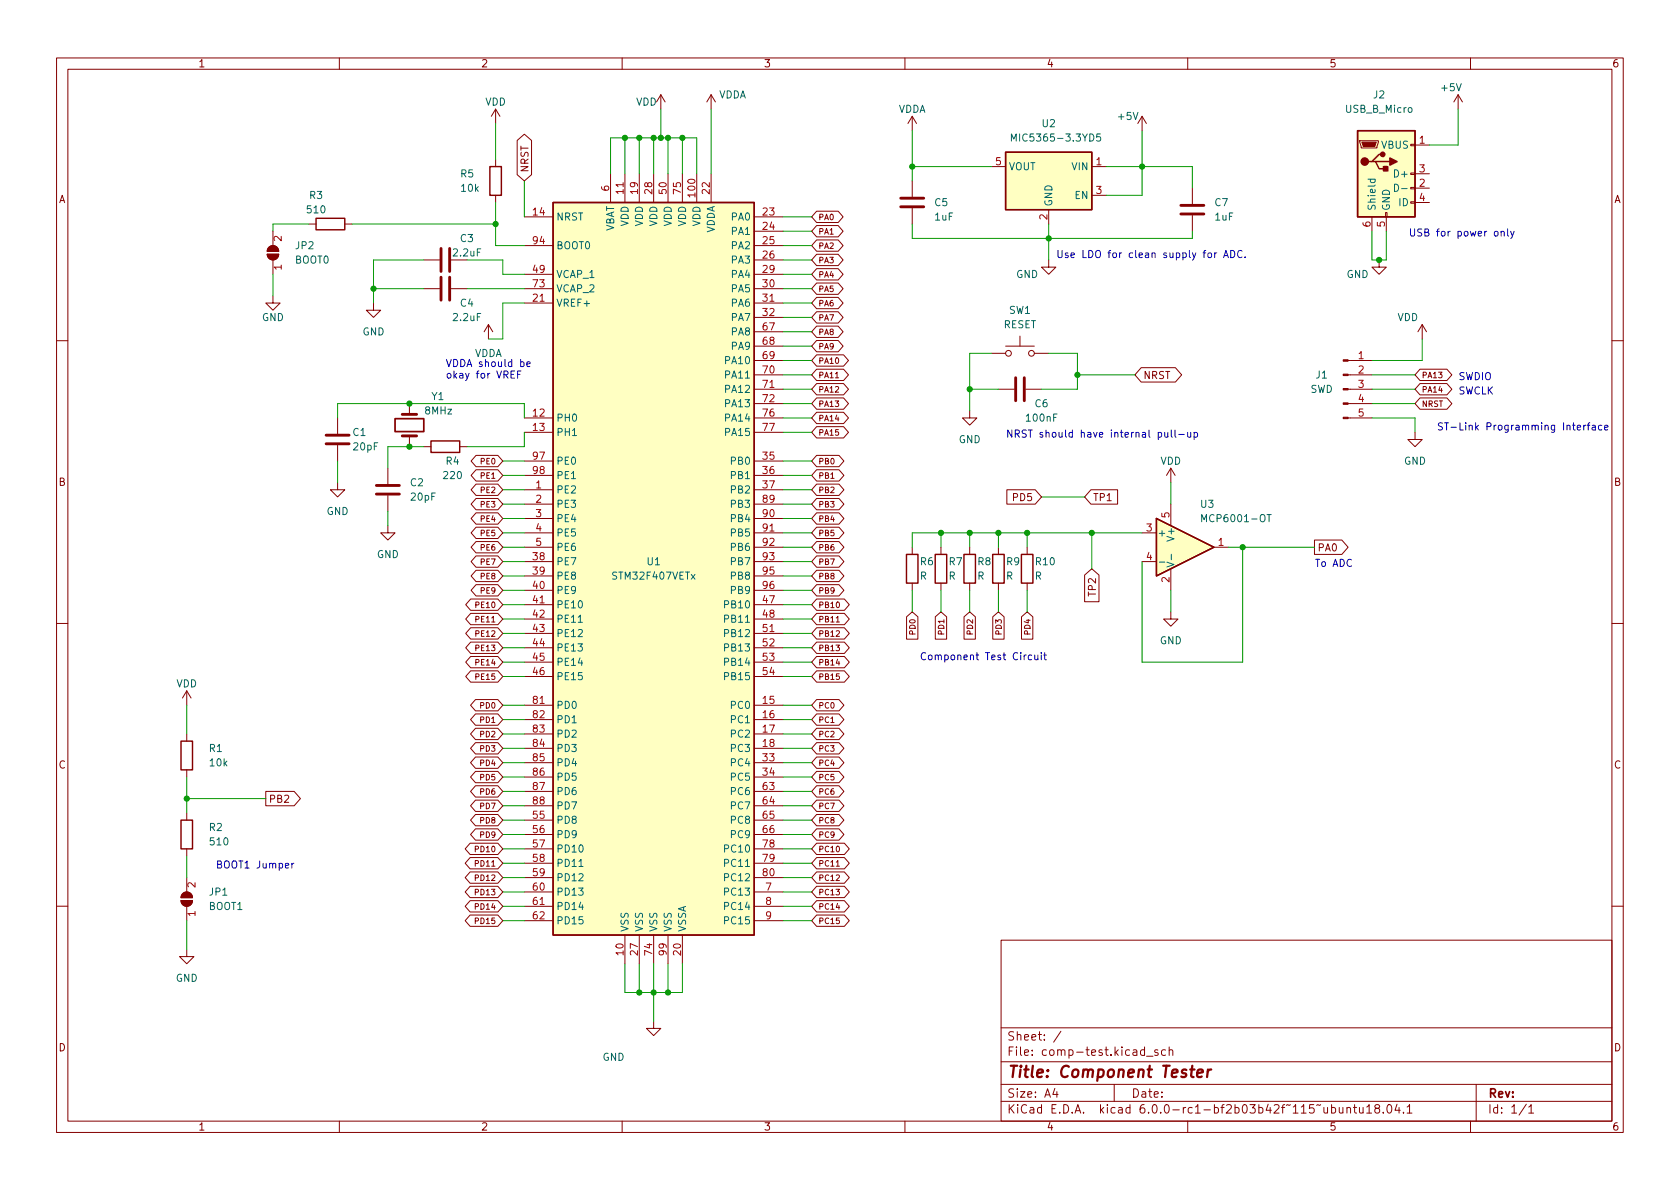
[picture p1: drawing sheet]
<svg xmlns="http://www.w3.org/2000/svg" width="297mm" height="210mm" viewBox="0 0 297 210" stroke-linecap="round" stroke-linejoin="round" font-family="sans-serif">
<g fill="none" stroke="#840000" stroke-width=".18">
<path d="M10 10.2h277v190.1h-277zM12 12.2h273v186.1h-273zM60 10.2v2M87.6 19.3v2.5M87.6 19.3l-.7 1.3M87.6 19.3l.8 1.3M110 10.2v2M116.8 16.8l-.7 1.2M116.8 16.8v2.5M116.8 16.8l.8 1.2M125.7 16.8v2.5M125.7 16.8l-.7 1.2"/>
<path d="M125.7 16.8l.8 1.2M160 10.2v2M210 10.2v2M257.8 16.8l-.8 1.2M257.8 16.8v2.5M257.8 16.8l.8 1.2M260 10.2v2M54.6 39.6h1.3M61 39.6h1.2M87.6 28.2v1.3M87.6 34.5v1.3M91.4 24.8l1.3-1.1 1.3 1.1v6.1l-1.3 1.1-1.3-1.1z"/>
<path d="M92.7 38.3h5.1M107.9 30.7v5.1M110.5 30.7v5.1M113 30.7v5.1M115.6 30.7v5.1M118.1 30.7v5.1M120.6 30.7v5.1M123.2 30.7v5.1M125.7 30.7v5.1M133.3 38.3h5.1M144.4 37.3h3.8l.9 1-.9 1h-3.8l-.9-1zM144.4 39.9h3.8l.9 1-.9 1h-3.8l-.9-1z"/>
<path d="M161.3 20.6l-.8 1.2M161.3 20.6v2.5M161.3 32v2.8M161.3 36.8v2.8M161.3 20.6l.8 1.2M175.3 29.5h2.5M185.4 37.1v2.5M193 29.5h2.6M193 34.5h2.6M201.9 20.6l-.7 1.2M201.9 20.6v2.5M201.9 20.6l.8 1.2"/>
<path d="M210.8 33.3v2.8M210.8 38.1v2.8M240.4 24.9h3.3v.2l-.2 1.1h-2.8zM242.6 38.3v2.6M245 37.6h.2v.7h-.2zM245.1 38.3v2.6M249.4 35.7h.8v.2h-.8zM249.4 33.1h.8v.3h-.8zM249.4 30.6h.8v.3h-.8zM249.4 25.5h.8v.3h-.8zM250.2 25.6h2.5M250.2 33.3h2.5"/>
<path d="M250.2 30.7h2.5M250.2 35.8h2.5M47.2 45h2.1a1.02 1.02 0 0 1-1 1 1.02 1.02 0 0 1-1.1-1zM47.5 43.7a1.02 1.02 0 0 1 1.1-.2 1.02 1.02 0 0 1 .7 .9h-2.1zM48.3 52.3v1.3h1.2l-1.2 1.3-1.3-1.3h1.3M48.3 40.9v2.5M48.3 46v2.5M66 53.6v1.3h1.3l-1.3 1.2-1.2-1.2h1.2M74.9 46h2.8M74.9 51h2.8M79.8 51h2.7M86.4 57.4l-.8 1.3"/>
<path d="M86.4 57.4v2.5M86.4 57.4l.7 1.3M92.7 53.6h5.1M92.7 43.4h5.1M92.7 48.5h5.1M92.7 51h5.1M133.3 53.6h5.1M133.3 40.9h5.1M133.3 43.4h5.1M133.3 46h5.1M133.3 48.5h5.1M133.3 51h5.1"/>
<path d="M133.3 56.1h5.1M133.3 58.7h5.1M144.4 42.4h3.8l.9 1-.9 1h-3.8l-.9-1zM144.4 45h3.8l.9 1-.9 1h-3.8l-.9-1zM144.4 57.7h3.8l.9 1-.9 1h-3.8l-.9-1zM144.4 47.5h3.8l.9 1-.9 1h-3.8l-.9-1zM144.4 50h3.8l.9 1-.9 1h-3.8l-.9-1zM144.4 52.6h3.8l.9 1-.9 1h-3.8l-.9-1zM144.4 55.1h3.8l.9 1-.9 1h-3.8l-.9-1zM180.3 59.4v1.8M185.4 46v1.2h1.3l-1.3 1.3-1.3-1.3h1.3M243.8 46v1.2h1.3l-1.3 1.3-1.2-1.3h1.2"/>
<path d="M251.5 57.4l-.8 1.3M251.5 57.4v2.5M251.5 57.4l.7 1.3M10 60.2h2M59.7 73.9v2.8M59.7 78.7v2.8M72.4 71.4v1.9M72.4 77.1v1.9M74.9 79h1.3M81.3 79h1.2M92.7 73.9h5.1M92.7 76.4h5.1"/>
<path d="M133.3 73.9h5.1M133.3 76.4h5.1M133.3 61.2h5.1M133.3 63.7h5.1M133.3 66.3h5.1M133.3 68.8h5.1M133.3 71.4h5.1M144.4 72.9h4.7l.9 1-.9 1h-4.7l-.9-1zM144.4 75.4h4.7l.9 1-.9 1h-4.7l-.9-1zM144.4 70.4h4.7l.9 1-.9 1h-4.7l-.9-1zM144.4 67.8h4.7l.9 1-.9 1h-4.7l-.9-1zM144.4 60.2h3.8l.9 1-.9 1h-3.8l-.9-1z"/>
<path d="M144.4 65.3h4.7l.9 1-.9 1h-4.7l-.9-1zM144.4 62.7h4.7l.9 1-.9 1h-4.7l-.9-1zM147.7 66.8h.6M171.4 72.6v1.3h1.3l-1.3 1.3-1.2-1.3h1.2M175.3 62.5h2.5M176.5 68.8h2.8M177.8 61.2h5.1M181.4 68.8h2.7M182.9 62.5h2.5M201.8 65h6l1.1 1.3-1.1 1.3h-6l-1.1-1.3zM238.4 73.9h4.2M238.4 63.7h4.2"/>
<path d="M238.4 66.3h4.2M238.4 68.8h4.2M238.4 71.4h4.2M250.2 76.4v1.3h1.3l-1.3 1.3-1.3-1.3h1.3M251.1 65.3h4.7l.9 1-.9 1h-4.7l-.9-1zM251.1 67.8h4.7l.9 1-.9 1h-4.7l-.9-1zM251.1 70.4h4.7l.9 1-.9 1h-4.7l-.9-1zM285 60.2h2M59.7 85.3v1.3h1.3l-1.3 1.3-1.3-1.3h1.3M68.6 93v1.2h1.2l-1.2 1.3-1.3-1.3h1.3M68.6 82.8v2.8M68.6 87.6v2.8"/>
<path d="M84.2 85.6h3.8l.9 1-.9 1h-3.8l-.9-1zM84.2 93.2h3.8l.9 1-.9 1h-3.8l-.9-1zM84.2 90.7h3.8l.9 1-.9 1h-3.8l-.9-1zM84.2 88.1h3.8l.9 1-.9 1h-3.8l-.9-1zM84.2 80.5h3.8l.9 1-.9 1h-3.8l-.9-1zM84.2 83.1h3.8l.9 1-.9 1h-3.8l-.9-1zM84.2 98.3h3.8l.9 1-.9 1h-3.8l-.9-1zM84.2 95.8h3.8l.9 1-.9 1h-3.8l-.9-1zM92.7 86.6h5.1M92.7 89.1h5.1M92.7 91.7h5.1M92.7 81.5h5.1"/>
<path d="M92.7 84.1h5.1M92.7 99.3h5.1M92.7 94.2h5.1M92.7 96.8h5.1M133.3 86.6h5.1M133.3 89.1h5.1M133.3 91.7h5.1M133.3 81.5h5.1M133.3 84.1h5.1M133.3 99.3h5.1M133.3 94.2h5.1M133.3 96.8h5.1"/>
<path d="M144.4 98.3h3.9l.9 1-.9 1h-3.9l-.9-1zM144.4 80.5h3.9l.9 1-.9 1h-3.9l-.9-1zM144.4 95.8h3.9l.9 1-.9 1h-3.9l-.9-1zM144.4 88.1h3.9l.9 1-.9 1h-3.9l-.9-1zM144.4 93.2h3.9l.9 1-.9 1h-3.9l-.9-1zM144.4 90.7h3.9l.9 1-.9 1h-3.9l-.9-1zM144.4 85.6h3.9l.9 1-.9 1h-3.9l-.9-1zM144.4 83.1h3.9l.9 1-.9 1h-3.9l-.9-1zM161.3 96.8v1.2M166.4 96.8v1.2M171.4 96.8v1.2M176.5 96.8v1.2"/>
<path d="M178 86.6h5l1.1 1.3-1.1 1.2h-5zM181.6 96.8v1.2M192.9 86.6h4.7v2.5h-4.7l-1.1-1.2zM201.9 99.3h2.6M201.9 94.2h2.6M207 82.8l-.8 1.3M207 82.8v2.5M207 89.1v3.9M207 82.8l.8 1.3M214.6 96.8h2.6M232.4 95.5h4.8l1.2 1.3-1.2 1.2h-4.8zM10 110.2h2"/>
<path d="M83.2 111h4.8l.9 1-.9 1h-4.8l-.9-1zM83.2 113.5h4.8l.9 1-.9 1h-4.8l-.9-1zM83.2 116.1h4.8l.9 1-.9 1h-4.8l-.9-1zM83.2 118.6h4.8l.9 1-.9 1h-4.8l-.9-1zM83.2 108.5h4.8l.9 1-.9 1h-4.8l-.9-1zM83.2 105.9h4.8l.9 1-.9 1h-4.8l-.9-1zM84.2 103.4h3.8l.9 1-.9 1h-3.8l-.9-1zM84.2 100.8h3.8l.9 1-.9 1h-3.8l-.9-1zM92.7 101.8h5.1M92.7 104.4h5.1M92.7 106.9h5.1M92.7 109.5h5.1"/>
<path d="M92.7 112h5.1M92.7 114.5h5.1M92.7 117.1h5.1M92.7 119.6h5.1M133.3 101.8h5.1M133.3 104.4h5.1M133.3 106.9h5.1M133.3 109.5h5.1M133.3 112h5.1M133.3 114.5h5.1M133.3 117.1h5.1M133.3 119.6h5.1"/>
<path d="M144.4 116.1h4.9l.9 1-.9 1h-4.9l-.9-1zM144.4 113.5h4.9l.9 1-.9 1h-4.9l-.9-1zM144.4 111h4.9l.9 1-.9 1h-4.9l-.9-1zM144.4 118.6h4.9l.9 1-.9 1h-4.9l-.9-1zM144.4 108.5h4.9l.9 1-.9 1h-4.9l-.9-1zM144.4 100.8h3.9l.9 1-.9 1h-3.9l-.9-1zM144.4 103.4h3.9l.9 1-.9 1h-3.9l-.9-1zM144.4 105.9h4.9l.9 1-.9 1h-4.9l-.9-1zM147.9 110h.5M160.3 109.1l1-.9 1 .9v3.9h-2zM161.3 103.1v1.3M165.4 109.1l1-.9 1 .9v3.9h-2z"/>
<path d="M166.4 103.1v1.3M170.4 109.1l1-.9 1.1 .9v3.9h-2.1zM171.4 103.1v1.3M175.5 109.1l1-.9 1 .9v3.9h-2zM176.5 103.1v1.3M180.6 109.1l1-.9 1 .9v3.9h-2zM181.6 103.1v1.3M191.8 101.7l1.2-1.1 1.3 1.1v4.7h-2.5zM207 108.2v1.3h1.3l-1.3 1.2-1.3-1.2h1.3M207 100.6v3.8M285 110.2h2M33 122.2v2.5"/>
<path d="M33 129.8v1.3M33 136.1v1.3M33 122.2l-.7 1.2M33 122.2l.8 1.2M47 139.9h5l1.1 1.3-1.1 1.3h-5zM84.1 126.2h3.9l.9 1-.9 1h-3.9l-.9-1zM84.1 128.8h3.9l.9 1-.9 1h-3.9l-.9-1zM84.1 131.3h3.9l.9 1-.9 1h-3.9l-.9-1zM84.1 123.7h3.9l.9 1-.9 1h-3.9l-.9-1zM84.1 136.4h3.9l.9 1-.9 1h-3.9l-.9-1zM84.1 133.9h3.9l.9 1-.9 1h-3.9l-.9-1zM84.1 138.9h3.9l.9 1-.9 1h-3.9l-.9-1z"/>
<path d="M92.7 124.7h5.1M92.7 127.2h5.1M92.7 129.8h5.1M92.7 132.3h5.1M92.7 134.9h5.1M92.7 137.4h5.1M92.7 139.9h5.1M133.3 124.7h5.1M133.3 127.2h5.1M133.3 129.8h5.1M133.3 132.3h5.1M133.3 134.9h5.1"/>
<path d="M133.3 137.4h5.1M133.3 139.9h5.1M144.4 133.9h3.9l.9 1-.9 1h-3.9l-.9-1zM144.4 136.4h3.9l.9 1-.9 1h-3.9l-.9-1zM144.4 138.9h3.9l.9 1-.9 1h-3.9l-.9-1zM144.4 128.8h3.9l.9 1-.9 1h-3.9l-.9-1zM144.4 123.7h3.9l.9 1-.9 1h-3.9l-.9-1zM144.4 126.2h3.9l.9 1-.9 1h-3.9l-.9-1zM144.4 131.3h3.9l.9 1-.9 1h-3.9l-.9-1zM32 159.3h2a1.02 1.02 0 0 1-1 1 1.02 1.02 0 0 1-1-1zM32.3 158a1.02 1.02 0 0 1 1.1-.2 1.02 1.02 0 0 1 .6 .9h-2zM33 143.8v1.2"/>
<path d="M33 150.1v1.3M33 155.2v2.5M83.1 154.2h4.9l.9 1-.9 1h-4.9l-.9-1zM83.1 149.1h4.9l.9 1-.9 1h-4.9l-.9-1zM83.1 151.6h4.9l.9 1-.9 1h-4.9l-.9-1zM83.1 156.7h4.9l.9 1-.9 1h-4.9l-.9-1zM83.1 159.3h4.9l.9 1-.9 1h-4.9l-.9-1zM84.1 146.6h3.9l.9 1-.9 1h-3.9l-.9-1zM84.1 141.5h3.9l.9 1-.9 1h-3.9l-.9-1zM84.1 144h3.9l.9 1-.9 1h-3.9l-.9-1zM92.7 145h5.1M92.7 147.6h5.1"/>
<path d="M92.7 150.1h5.1M92.7 152.6h5.1M92.7 155.2h5.1M92.7 157.7h5.1M92.7 142.5h5.1M133.3 145h5.1M133.3 147.6h5.1M133.3 150.1h5.1M133.3 152.6h5.1M133.3 155.2h5.1M133.3 157.7h5.1M133.3 142.5h5.1"/>
<path d="M144.4 141.5h3.9l.9 1-.9 1h-3.9l-.9-1zM144.4 144h3.9l.9 1-.9 1h-3.9l-.9-1zM144.4 146.6h3.9l.9 1-.9 1h-3.9l-.9-1zM144.4 159.3h4.9l.9 1-.9 1h-4.9l-.9-1zM144.4 149.1h4.9l.9 1-.9 1h-4.9l-.9-1zM144.4 151.6h4.9l.9 1-.9 1h-4.9l-.9-1zM144.4 154.2h4.9l.9 1-.9 1h-4.9l-.9-1zM144.4 156.7h4.9l.9 1-.9 1h-4.9l-.9-1zM147.9 153.2h.5M10 160.2h2M33 167.9v1.3h1.3l-1.3 1.2-1.3-1.2h1.3M33 160.3v2.5"/>
<path d="M83.1 161.8h4.9l.9 1-.9 1h-4.9l-.9-1zM92.7 160.3h5.1M92.7 162.8h5.1M110.5 165.3v5.1M113 165.3v5.1M115.6 165.3v5.1M118.1 165.3v5.1M120.6 165.3v5.1M133.3 160.3h5.1M133.3 162.8h5.1M144.4 161.8h4.9l.9 1-.9 1h-4.9l-.9-1zM177 166.3h108v32h-108z"/>
<path d="M285 160.2h2M60 198.3v2M110 198.3v2M115.6 180.6v1.3h1.2l-1.2 1.2-1.3-1.2h1.3M160 198.3v2M177 194.8h108M177 191.8h108M177 187.8h108M177 181.8h108M186.5 192.5l-.4 1h1M186.9 193v1M187.6 182.4l-1.3 1.9"/>
<path d="M197 191.8v3M202.4 185.7l-.5-.1-.3 .3v.4l.2 .3h.6M202.4 185.1v1.5M202.7 186.8h1.2M204.7 185.7l-.3-.1-.3 .2 .1 .3 .5 .1v.4h-.6M206.1 185.7l-.5-.1-.2 .3v.4l.1 .3h.6M206.7 185.8l.2-.2 .4 .1 .1 .9M206.7 185.1v1.5M210 198.3v2M235.4 195.9l.5-.1 .2 .3v.4l-.1 .3h-.6M236.8 195.8l.1 1h.3l.2-.1M237.4 195.8v1"/>
<path d="M238.1 196l.3-.2 .3 .1 .1 .9M238.1 195.8v1M239.3 195.8h.6M239.5 195.3v1.3l.4 .2M240.4 195.8v1h.4l.2-.1M241 195.8v1M241.6 195.8l.5-.5v1.5M241.6 196.8h.9M243.4 196l-.3-.3v-.2l.3-.2 .4 .1 .1 .2v.2l-.7 .2-.1 .3v.2l.3 .3h.2l.3-.3v-.4l-.3-.1M244.6 196.7v.1M245.4 195.4l.2-.1a.81 .81 0 0 1 .6 .7 .81 .81 0 0 1-.3 .8h-.2a.81 .81 0 0 1-.6-.6 .81 .81 0 0 1 .3-.8zM247 195.3l-.4 1h1"/>
<path d="M247.4 195.8v1M248.1 196.7v.1M248.8 195.8l.4-.5v1.5M248.8 196.8h.8M260 198.3v2M261 191.8v6.5M269.9 195.3l-1.3 1.9M270.3 195.8l.4-.5v1.5M270.3 196.8h.9"/>
<circle cx="178.3" cy="62.5" r=".51"/>
<circle cx="182.4" cy="62.5" r=".51"/>
</g>
<path d="M211.7 189.8l1-.2-.1-.4-.5-.1-.4 .3v1l.2 .1 .6-.1M213.6 189.1l-.2 1.4M214.2 189.1l-.4 .1-.3 .3" fill="none" stroke="#840000" stroke-width=".4"/>
<g fill="none" stroke="#840000" stroke-width=".25">
<path d="M55.9 38.6h5.1v2h-5.1zM86.6 29.5h2v5h-2zM97.8 35.8h35.5v129.5h-35.5zM177.8 26.9h15.2v10.2h-15.2zM240 23.1h10.2v15.2h-10.2zM242.6 28.6h.6l.6 1.2h1.3M243.2 28.6h2.5M244.5 27.3h-.7l-1.2 1.3h-.7M76.2 78h5.1v2h-5.1zM160.3 98h2v5.1h-2zM165.4 98h2v5.1h-2zM170.4 98h2.1v5.1h-2.1z"/>
<path d="M175.5 98h2v5.1h-2zM180.6 98h2v5.1h-2zM204.5 91.7l10.1 5.1-10.1 5zM32 131.1h2v5h-2zM32 145h2v5.1h-2z"/>
</g>
<g fill="#ffffc2" stroke="#ffffc2" stroke-width=".18">
<path d="M97.8 35.8h35.5v129.5h-35.5z"/>
<path d="M177.8 26.9h15.2v10.2h-15.2z"/>
<path d="M240 23.1h10.2v15.2h-10.2z"/>
<path d="M204.5 91.7l10.1 5.1-10.1 5z"/>
</g>
<g fill="none" stroke="#006464" stroke-width=".18">
<path d="M178.8 25v-1.3l.5 .9 .4-.9v1.3M194.6 23.7h-.7v.6l.2-.1h.4l.1 .2v.4l-.2 .2-.5-.2M241.9 31.7h1.2M242.4 31.7l-.1 .4 .2 .2 .6-.1v-.5M246.6 32.6a.64 .64 0 0 1 .7 .6 .64 .64 0 0 1-.7 .6zM247.8 33.4h1M205 99.4h.9M206.3 99.4l1.3 .4-1.3 .5M207.1 98v1M212.5 92.3v-1.3l.4 .9 .4-.9v1.3M224 91h.7M102.2 110h.8"/>
<path d="M102.4 153.2h.7"/>
</g>
<g fill="none" stroke="#840000" stroke-width=".51">
<path d="M159.3 36.6h4M159.3 35h4M208.8 37.8h4.1M208.8 36.3h4.1M78 43.9v4.1M78 49v4.1M79.5 43.9v4.1M79.5 49v4.1M57.7 78.5h4M57.7 77h4M71.1 77.1h2.6M71.1 73.3h2.6"/>
<path d="M179.6 66.8v4.1M181.1 66.8v4.1M66.5 87.4h4.1M66.5 85.8h4.1"/>
</g>
<g fill="#840000" stroke="#840000" stroke-width=".25">
<path d="M245.7 27.9l1.3 .7-1.3 .6z"/>
<path d="M244.6 29.5h.8v.7h-.8z"/>
<circle cx="241.3" cy="28.6" r=".63"/>
<circle cx="244.5" cy="27.3" r=".38"/>
</g>
<g fill="#840000" stroke="#840000" stroke-width=".18">
<path d="M240.8 25.1h2.5l-.2 .8h-2.1z"/>
<path d="M47.2 45h2.1a1.02 1.02 0 0 1-1 1 1.02 1.02 0 0 1-1.1-1z"/>
<path d="M47.5 43.7a1.02 1.02 0 0 1 1.1-.2 1.02 1.02 0 0 1 .7 .9h-2.1z"/>
<path d="M237.5 73.8h.9v.2h-.9z"/>
<path d="M237.5 71.2h.9v.3h-.9z"/>
<path d="M237.5 68.7h.9v.3h-.9z"/>
<path d="M237.5 66.2h.9v.2h-.9z"/>
<path d="M237.5 63.6h.9v.3h-.9z"/>
<path d="M32 159.3h2a1.02 1.02 0 0 1-1 1 1.02 1.02 0 0 1-1-1z"/>
<path d="M32.3 158a1.02 1.02 0 0 1 1.1-.2 1.02 1.02 0 0 1 .6 .9h-2z"/>
</g>
<path d="M69.8 74h5.1v2.3h-5.1z" fill="none" stroke="#840000" stroke-width=".3"/>
<g fill="none" stroke="#0000c2" stroke-width=".18">
<path d="M214.8 44.7v.9M215.1 44.7l-.3 .3M216.3 45.6l.5-1.3 .4 1.3M216.5 45.2h.6M217.6 44.3a.64 .64 0 0 1 .7 .6 .64 .64 0 0 1-.7 .7zM219.6 44.4a.6 .6 0 0 0-.8 .4 .6 .6 0 0 0 .6 .8l.2-.2M220.1 45.4v.2M249.4 40.5v1l.2 .2h.3l.2-.2v-1M251.4 40.5h-.5l-.2 .2 .1 .3 .5 .3v.3l-.2 .1h-.4M267.1 40.9l.3 .8M267.7 40.9l-.4 1.2-.2 .1M91 65.6h-.6v1.3h.6"/>
<path d="M91.5 66.2h.4M92.1 64h.3l.3 .2-.2 .6h-.4M92.1 65.6h-.6v1.3M93.1 64.4l.7-.1-.1-.3h-.4l-.2 .2 .1 .6h.5M204.8 76.5h.4l.2 .2-.1 .5h-.5M205.9 76.5l.1 .7 .3 .1 .2-.1M206.5 76.5v.8M207.1 76v1.1l.2 .2M207.8 76v1.1l.1 .2M208.4 76.8h1M210 76.5v.7l.4 .1 .1-.1M210.5 76.5v.8"/>
<path d="M211.1 76.5h.4l.2 .2-.1 .5h-.5M211.1 76.5v1.2M278.9 75.6l.6-.1-.1-.2-.3-.1-.2 .2v.6h.5M280 75.2v.8M280.4 75.2l-.4 .2M280.6 75.2h.5M281.1 74.8l-.3 .2v1M281.5 75.3h.5l.1 .7M282.1 75.5l-.4 .1-.2 .1 .2 .3h.4M283.2 75.3l-.3-.1-.3 .2 .1 .6h.5M283.7 75.6l.6-.1v-.2l-.4-.1-.2 .2 .1 .6h.5M182.4 115.9l-.4-.1-.2 .3 .1 .5h.5"/>
<path d="M183 115.8v.8l.3 .1 .2-.1M183.5 115.8v.9M184.1 115.4v.1M184.1 115.8v.9M184.5 115.8h.5M184.7 115.4v1.1l.3 .2M51.6 152.7v.8M52 152.7l-.4 .2"/>
</g>
<g fill="none" stroke="#009600" stroke-width=".18">
<path d="M116.8 19.3v5.1M125.7 19.3v11.4M257.8 19.3v6.3h-5.1M54.6 39.6h-6.3v1.3M62.2 39.6h25.4M87.6 35.8v7.6h5.1M87.6 21.8v6.4M92.7 32v6.3M107.9 30.7v-6.3h15.3v6.3M110.5 24.4v6.3M113 24.4v6.3M115.6 24.4v6.3"/>
<path d="M118.1 24.4v6.3M120.6 24.4v6.3M138.4 38.3h5.1M161.3 23.1v8.9M161.3 39.6v2.6h49.5v-1.3M161.3 29.5h14M185.4 39.6v6.4M195.6 29.5h15.2v3.8M201.9 23.1v11.4h-6.3M48.3 48.5v3.8M66 51h8.9M74.9 46h-8.9v7.6"/>
<path d="M82.5 51h10.2M82.5 46h6.4v2.5h3.8M92.7 53.6h-3.8v6.3h-2.5M138.4 51h5.1M138.4 43.4h5.1M138.4 53.6h5.1M138.4 46h5.1M138.4 40.9h5.1M138.4 58.7h5.1M138.4 56.1h5.1M138.4 48.5h5.1M242.6 40.9v5.1h2.5v-5.1"/>
<path d="M251.5 59.9v3.8h-8.9M59.7 73.9v-2.5h33v2.5M74.9 79h-6.3v3.8M92.7 76.4v2.6h-10.2M138.4 76.4h5.1M138.4 73.9h5.1M138.4 71.4h5.1M138.4 68.8h5.1M138.4 66.3h5.1M138.4 63.7h5.1M138.4 61.2h5.1M171.4 68.8h5.1"/>
<path d="M175.3 62.5h-3.9v10.1M185.4 62.5h5.1v6.3h-6.4M190.5 66.3h10.2M242.6 73.9h7.6v2.5M242.6 71.4h7.6M242.6 68.8h7.6M242.6 66.3h7.6M59.7 81.5v3.8M68.6 90.4v2.6M88.9 99.3h3.8M88.9 96.8h3.8M88.9 94.2h3.8"/>
<path d="M88.9 91.7h3.8M88.9 89.1h3.8M88.9 81.5h3.8M88.9 84.1h3.8M88.9 86.6h3.8M138.4 99.3h5.1M138.4 96.8h5.1M138.4 94.2h5.1M138.4 91.7h5.1M138.4 89.1h5.1M138.4 81.5h5.1M138.4 84.1h5.1"/>
<path d="M138.4 86.6h5.1M166.4 94.2v2.6M171.4 94.2v2.6M176.5 94.2v2.6M181.6 94.2v2.6M184.1 87.9h7.7M193 94.2v6.4M201.9 94.2h-40.6v2.6M207 85.3v3.8M217.2 96.8h15.2M219.7 96.8v20.3h-17.8v-17.8M88.9 104.4h3.8"/>
<path d="M88.9 109.5h3.8M88.9 112h3.8M88.9 114.5h3.8M88.9 101.8h3.8M88.9 117.1h3.8M88.9 119.6h3.8M88.9 106.9h3.8M138.4 104.4h5.1M138.4 109.5h5.1M138.4 112h5.1M138.4 114.5h5.1M138.4 101.8h5.1"/>
<path d="M138.4 117.1h5.1M138.4 119.6h5.1M138.4 106.9h5.1M161.3 104.4v3.8M166.4 104.4v3.8M171.4 104.4v3.8M176.5 104.4v3.8M181.6 104.4v3.8M207 104.4v3.8M33 124.7v5.1M33 137.4v6.4M88.9 127.2h3.8"/>
<path d="M88.9 132.3h3.8M88.9 129.8h3.8M88.9 139.9h3.8M88.9 134.9h3.8M88.9 137.4h3.8M88.9 124.7h3.8M138.4 127.2h5.1M138.4 132.3h5.1M138.4 129.8h5.1M138.4 139.9h5.1M138.4 134.9h5.1M138.4 137.4h5.1"/>
<path d="M138.4 124.7h5.1M33 151.4v3.8M33 141.2h14M88.9 157.7h3.8M88.9 147.6h3.8M88.9 145h3.8M88.9 152.6h3.8M88.9 155.2h3.8M88.9 150.1h3.8M88.9 142.5h3.8M138.4 157.7h5.1M138.4 147.6h5.1"/>
<path d="M138.4 145h5.1M138.4 152.6h5.1M138.4 155.2h5.1M138.4 150.1h5.1M138.4 142.5h5.1M33 162.8v5.1M88.9 160.3h3.8M88.9 162.8h3.8M110.5 170.4v5.1h10.1v-5.1M113 170.4v5.1M115.6 170.4v10.2M118.1 170.4v5.1"/>
<path d="M138.4 160.3h5.1M138.4 162.8h5.1"/>
</g>
<g fill="#009600" stroke="#009600" stroke-width=".18">
<circle cx="118.1" cy="24.4" r=".46"/>
<circle cx="120.6" cy="24.4" r=".46"/>
<circle cx="116.8" cy="24.4" r=".46"/>
<circle cx="115.6" cy="24.4" r=".46"/>
<circle cx="113" cy="24.4" r=".46"/>
<circle cx="110.5" cy="24.4" r=".46"/>
<circle cx="243.8" cy="46" r=".46"/>
<circle cx="166.4" cy="94.2" r=".46"/>
<circle cx="201.9" cy="29.5" r=".46"/>
<circle cx="185.4" cy="42.2" r=".46"/>
<circle cx="161.3" cy="29.5" r=".46"/>
<circle cx="171.4" cy="68.8" r=".46"/>
<circle cx="190.5" cy="66.3" r=".46"/>
<circle cx="181.6" cy="94.2" r=".46"/>
<circle cx="176.5" cy="94.2" r=".46"/>
<circle cx="171.4" cy="94.2" r=".46"/>
<circle cx="193" cy="94.2" r=".46"/>
<circle cx="219.7" cy="96.8" r=".46"/>
<circle cx="72.4" cy="71.4" r=".46"/>
<circle cx="72.4" cy="79" r=".46"/>
<circle cx="87.6" cy="39.6" r=".46"/>
<circle cx="66" cy="51" r=".46"/>
<circle cx="113" cy="175.5" r=".46"/>
<circle cx="115.6" cy="175.5" r=".46"/>
<circle cx="118.1" cy="175.5" r=".46"/>
<circle cx="33" cy="141.2" r=".46"/>
</g>
<text font-size="2.8" fill="#840000" x="178" y="190.6">Title: Component Tester</text>
<g font-size="2.1" fill="#840000">
<text x="178" y="184">Sheet: /</text>
<text x="178" y="186.7">File: comp-test.kicad_sch</text>
<text x="178" y="196.9">KiCad E.D.A. kicad 6.0.0-rc1-bf2b03b42f~115~ubuntu18.04.1</text>
<text x="178" y="194.1">Size: A4</text>
<text x="200" y="194.1">Date:</text>
<text x="263" y="194.1">Rev:</text>
<text x="263" y="196.9">Id: 1/1</text>
</g>
<g font-size="1.8" fill="#840000">
<text x="35" y="11.9">1</text>
<text x="85" y="11.9">2</text>
<text x="135" y="11.9">3</text>
<text x="185" y="11.9">4</text>
<text x="235" y="11.9">5</text>
<text x="285" y="11.9">6</text>
<text x="10.3" y="35.9">A</text>
<text x="93.4" y="30.6" transform="rotate(-90 93.4 30.6)">NRST</text>
<text x="285.3" y="35.9">A</text>
<text x="202.1" y="67">NRST</text>
<text x="10.3" y="85.9">B</text>
<text x="179.3" y="88.6">PD5</text>
<text x="193.2" y="88.6">TP1</text>
<text x="285.3" y="85.9">B</text>
<text x="232.9" y="97.5">PA0</text>
<text x="193.8" y="105.3" transform="rotate(-90 193.8 105.3)">TP2</text>
<text x="10.3" y="135.9">C</text>
<text x="285.3" y="135.9">C</text>
<text x="47.5" y="141.9">PB2</text>
<text x="10.3" y="185.9">D</text>
<text x="285.3" y="185.9">D</text>
<text x="35" y="199.9">1</text>
<text x="85" y="199.9">2</text>
<text x="135" y="199.9">3</text>
<text x="185" y="199.9">4</text>
<text x="235" y="199.9">5</text>
<text x="285" y="199.9">6</text>
</g>
<g font-size="1.8" fill="#006464">
<text x="127" y="17.4">VDDA</text>
<text x="242.9" y="17.4">J2</text>
<text x="254.9" y="16.1">+5V</text>
<text x="85.8" y="18.7">VDD</text>
<text x="112.4" y="18.7">VDD</text>
<text x="158.8" y="19.9">VDDA</text>
<text x="184.3" y="22.5">U2</text>
<text x="197.8" y="21.2">+5V</text>
<text x="238" y="19.9">USB_B_Micro</text>
<text x="179.9" y="25">MIC5365-3.3YD5</text>
<text x="244.3" y="26.3">VBUS</text>
<text x="54.7" y="35.2">R3</text>
<text x="81.5" y="31.4">R5</text>
<text x="81.6" y="33.9">10k</text>
<text x="178.3" y="30.1">VOUT</text>
<text x="189.6" y="30.1">VIN</text>
<text x="190.1" y="35.2">EN</text>
<text x="246.9" y="31.4">D+</text>
<text x="54.4" y="37.7">510</text>
<text x="98.3" y="39">NRST</text>
<text x="108.6" y="41.1" transform="rotate(-90 108.6 41.1)">VBAT</text>
<text x="111.1" y="40.1" transform="rotate(-90 111.1 40.1)">VDD</text>
<text x="113.7" y="40.1" transform="rotate(-90 113.7 40.1)">VDD</text>
<text x="116.2" y="40.1" transform="rotate(-90 116.2 40.1)">VDD</text>
<text x="118.7" y="40.1" transform="rotate(-90 118.7 40.1)">VDD</text>
<text x="121.3" y="40.1" transform="rotate(-90 121.3 40.1)">VDD</text>
<text x="123.8" y="40.1" transform="rotate(-90 123.8 40.1)">VDD</text>
<text x="126.4" y="41.3" transform="rotate(-90 126.4 41.3)">VDDA</text>
<text x="129.4" y="39">PA0</text>
<text x="129.4" y="41.5">PA1</text>
<text x="165.3" y="36.4">C5</text>
<text x="165.3" y="39">1uF</text>
<text x="186.1" y="36.6" transform="rotate(-90 186.1 36.6)">GND</text>
<text x="214.8" y="36.4">C7</text>
<text x="214.9" y="39">1uF</text>
<text x="243.2" y="37.3" transform="rotate(-90 243.2 37.3)">Shield</text>
<text x="245.7" y="37.3" transform="rotate(-90 245.7 37.3)">GND</text>
<text x="247.4" y="36.4">ID</text>
<text x="52.2" y="46.6">BOOT0</text>
<text x="52.3" y="44.1">JP2</text>
<text x="80.2" y="45.3">2.2uF</text>
<text x="81.4" y="42.8">C3</text>
<text x="98.3" y="44.1">BOOT0</text>
<text x="129.4" y="44.1">PA2</text>
<text x="129.4" y="46.6">PA3</text>
<text x="98.3" y="49.1">VCAP_1</text>
<text x="98.3" y="51.7">VCAP_2</text>
<text x="129.4" y="49.1">PA4</text>
<text x="129.4" y="51.7">PA5</text>
<text x="179.6" y="49.1">GND</text>
<text x="238.1" y="49.1">GND</text>
<text x="46.3" y="56.8">GND</text>
<text x="64.1" y="59.3">GND</text>
<text x="80.2" y="56.8">2.2uF</text>
<text x="81.4" y="54.2">C4</text>
<text x="98.3" y="54.2">VREF+</text>
<text x="129.4" y="54.2">PA6</text>
<text x="129.4" y="56.8">PA7</text>
<text x="129.4" y="59.3">PA8</text>
<text x="177.4" y="58">RESET</text>
<text x="178.4" y="55.5">SW1</text>
<text x="247.1" y="56.8">VDD</text>
<text x="83.9" y="63.1">VDDA</text>
<text x="128.4" y="64.4">PA10</text>
<text x="129.4" y="61.8">PA9</text>
<text x="76.3" y="70.7">Y1</text>
<text x="128.4" y="66.9">PA11</text>
<text x="128.4" y="69.5">PA12</text>
<text x="231.6" y="69.5">SWD</text>
<text x="232.7" y="66.9">J1</text>
<text x="62.4" y="77.1">C1</text>
<text x="75.2" y="73.3">8MHz</text>
<text x="98.3" y="74.5">PH0</text>
<text x="98.3" y="77.1">PH1</text>
<text x="128.4" y="72">PA13</text>
<text x="128.4" y="74.5">PA14</text>
<text x="128.4" y="77.1">PA15</text>
<text x="181.6" y="74.5">100nF</text>
<text x="183" y="72">C6</text>
<text x="62.6" y="79.6">20pF</text>
<text x="78.9" y="82.2">R4</text>
<text x="98.3" y="82.2">PE0</text>
<text x="129.4" y="82.2">PB0</text>
<text x="169.5" y="78.4">GND</text>
<text x="205.1" y="82.2">VDD</text>
<text x="248.2" y="82.2">GND</text>
<text x="72.6" y="86">C2</text>
<text x="72.7" y="88.5">20pF</text>
<text x="78.5" y="84.7">220</text>
<text x="98.3" y="87.2">PE2</text>
<text x="98.3" y="89.8">PE3</text>
<text x="98.3" y="84.7">PE1</text>
<text x="129.4" y="84.7">PB1</text>
<text x="129.4" y="87.2">PB2</text>
<text x="129.4" y="89.8">PB3</text>
<text x="212.3" y="89.8">U3</text>
<text x="57.7" y="91.1">GND</text>
<text x="98.3" y="92.3">PE4</text>
<text x="98.3" y="94.9">PE5</text>
<text x="129.4" y="92.3">PB4</text>
<text x="129.4" y="94.9">PB5</text>
<text x="204.6" y="94.9">+</text>
<text x="207.6" y="95.3" transform="rotate(-90 207.6 95.3)">V+</text>
<text x="213.1" y="92.3">MCP6001-OT</text>
<text x="66.6" y="98.7">GND</text>
<text x="98.3" y="99.9">PE7</text>
<text x="98.3" y="97.4">PE6</text>
<text x="114.4" y="99.9">U1</text>
<text x="129.4" y="97.4">PB6</text>
<text x="129.4" y="99.9">PB7</text>
<text x="162.7" y="99.9">R6</text>
<text x="167.8" y="99.9">R7</text>
<text x="172.9" y="99.9">R8</text>
<text x="178" y="99.9">R9</text>
<text x="183.2" y="99.9">R10</text>
<text x="98.3" y="102.5">PE8</text>
<text x="98.3" y="105">PE9</text>
<text x="98.3" y="107.6">PE10</text>
<text x="108.5" y="102.5">STM32F407VETx</text>
<text x="128.4" y="107.6">PB10</text>
<text x="129.4" y="102.5">PB8</text>
<text x="129.4" y="105">PB9</text>
<text x="162.6" y="102.5">R</text>
<text x="167.7" y="102.5">R</text>
<text x="172.8" y="102.5">R</text>
<text x="177.9" y="102.5">R</text>
<text x="183" y="102.5">R</text>
<text x="98.3" y="110.1">PE11</text>
<text x="98.3" y="112.6">PE12</text>
<text x="128.4" y="110.1">PB11</text>
<text x="128.4" y="112.6">PB12</text>
<text x="205" y="113.9">GND</text>
<text x="98.3" y="115.2">PE13</text>
<text x="98.3" y="117.7">PE14</text>
<text x="128.4" y="115.2">PB13</text>
<text x="128.4" y="117.7">PB14</text>
<text x="31.2" y="121.5">VDD</text>
<text x="98.3" y="120.3">PE15</text>
<text x="98.3" y="125.3">PD0</text>
<text x="128.4" y="120.3">PB15</text>
<text x="129.4" y="125.3">PC0</text>
<text x="98.3" y="127.9">PD1</text>
<text x="98.3" y="130.4">PD2</text>
<text x="129.4" y="127.9">PC1</text>
<text x="129.4" y="130.4">PC2</text>
<text x="37" y="133">R1</text>
<text x="37.2" y="135.5">10k</text>
<text x="98.3" y="133">PD3</text>
<text x="98.3" y="135.5">PD4</text>
<text x="129.4" y="133">PC3</text>
<text x="129.4" y="135.5">PC4</text>
<text x="98.3" y="138">PD5</text>
<text x="98.3" y="140.6">PD6</text>
<text x="98.3" y="143.1">PD7</text>
<text x="129.4" y="138">PC5</text>
<text x="129.4" y="140.6">PC6</text>
<text x="129.4" y="143.1">PC7</text>
<text x="37" y="146.9">R2</text>
<text x="37.2" y="149.5">510</text>
<text x="98.3" y="145.7">PD8</text>
<text x="98.3" y="148.2">PD9</text>
<text x="129.4" y="145.7">PC8</text>
<text x="129.4" y="148.2">PC9</text>
<text x="98.3" y="150.7">PD10</text>
<text x="98.3" y="153.3">PD11</text>
<text x="98.3" y="155.8">PD12</text>
<text x="128.4" y="150.7">PC10</text>
<text x="128.4" y="153.3">PC11</text>
<text x="128.4" y="155.8">PC12</text>
<text x="36.9" y="160.9">BOOT1</text>
<text x="37.1" y="158.4">JP1</text>
<text x="98.3" y="158.4">PD13</text>
<text x="98.3" y="160.9">PD14</text>
<text x="128.4" y="158.4">PC13</text>
<text x="128.4" y="160.9">PC14</text>
<text x="98.3" y="163.4">PD15</text>
<text x="111.1" y="164.8" transform="rotate(-90 111.1 164.8)">VSS</text>
<text x="113.7" y="164.8" transform="rotate(-90 113.7 164.8)">VSS</text>
<text x="116.2" y="164.8" transform="rotate(-90 116.2 164.8)">VSS</text>
<text x="118.7" y="164.8" transform="rotate(-90 118.7 164.8)">VSS</text>
<text x="121.3" y="164.8" transform="rotate(-90 121.3 164.8)">VSSA</text>
<text x="128.4" y="163.4">PC15</text>
<text x="31.1" y="173.6">GND</text>
<text x="106.5" y="187.6">GND</text>
</g>
<g font-size="1.8" fill="#a90000">
<text x="176" y="29.2">5</text>
<text x="193.8" y="29.2">1</text>
<text x="251" y="25.4">1</text>
<text x="107.7" y="33.8" transform="rotate(-90 107.7 33.8)">6</text>
<text x="110.2" y="34.3" transform="rotate(-90 110.2 34.3)">11</text>
<text x="112.8" y="34.3" transform="rotate(-90 112.8 34.3)">19</text>
<text x="115.3" y="34.3" transform="rotate(-90 115.3 34.3)">28</text>
<text x="117.9" y="34.3" transform="rotate(-90 117.9 34.3)">50</text>
<text x="120.4" y="34.3" transform="rotate(-90 120.4 34.3)">75</text>
<text x="122.9" y="34.7" transform="rotate(-90 122.9 34.7)">100</text>
<text x="125.5" y="34.3" transform="rotate(-90 125.5 34.3)">22</text>
<text x="193.8" y="34.3">3</text>
<text x="251" y="33">2</text>
<text x="251" y="30.5">3</text>
<text x="251" y="35.6">4</text>
<text x="94.3" y="38.1">14</text>
<text x="134.9" y="38.1">23</text>
<text x="134.9" y="40.6">24</text>
<text x="185.2" y="38.8" transform="rotate(-90 185.2 38.8)">2</text>
<text x="242.3" y="40.1" transform="rotate(-90 242.3 40.1)">6</text>
<text x="244.9" y="40.1" transform="rotate(-90 244.9 40.1)">5</text>
<text x="49.8" y="47.7" transform="rotate(-90 49.8 47.7)">1</text>
<text x="49.8" y="42.7" transform="rotate(-90 49.8 42.7)">2</text>
<text x="94.3" y="43.2">94</text>
<text x="134.9" y="43.2">25</text>
<text x="134.9" y="45.7">26</text>
<text x="94.3" y="53.3">21</text>
<text x="94.3" y="48.3">49</text>
<text x="94.3" y="50.8">73</text>
<text x="134.9" y="48.3">29</text>
<text x="134.9" y="50.8">30</text>
<text x="134.9" y="53.3">31</text>
<text x="134.9" y="55.9">32</text>
<text x="134.9" y="58.4">67</text>
<text x="134.9" y="61">68</text>
<text x="134.9" y="63.5">69</text>
<text x="240.2" y="63.5">1</text>
<text x="134.9" y="66">70</text>
<text x="134.9" y="68.6">71</text>
<text x="134.9" y="71.1">72</text>
<text x="240.2" y="66">2</text>
<text x="240.2" y="68.6">3</text>
<text x="240.2" y="71.1">4</text>
<text x="94.3" y="73.7">12</text>
<text x="94.3" y="76.2">13</text>
<text x="134.9" y="73.7">76</text>
<text x="134.9" y="76.2">77</text>
<text x="240.2" y="73.7">5</text>
<text x="94.3" y="81.3">97</text>
<text x="94.3" y="83.8">98</text>
<text x="134.9" y="81.3">35</text>
<text x="134.9" y="83.8">36</text>
<text x="94.8" y="86.4">1</text>
<text x="94.8" y="88.9">2</text>
<text x="134.9" y="86.4">37</text>
<text x="134.9" y="88.9">89</text>
<text x="94.8" y="91.4">3</text>
<text x="94.8" y="94">4</text>
<text x="134.9" y="91.4">90</text>
<text x="134.9" y="94">91</text>
<text x="202.7" y="94">3</text>
<text x="206.8" y="91.5" transform="rotate(-90 206.8 91.5)">5</text>
<text x="94.3" y="99.1">38</text>
<text x="94.3" y="101.6">39</text>
<text x="94.8" y="96.5">5</text>
<text x="134.9" y="96.5">92</text>
<text x="134.9" y="99.1">93</text>
<text x="134.9" y="101.6">95</text>
<text x="202.7" y="99.1">4</text>
<text x="215.4" y="96.5">1</text>
<text x="94.3" y="104.1">40</text>
<text x="94.3" y="106.7">41</text>
<text x="134.9" y="106.7">47</text>
<text x="134.9" y="104.1">96</text>
<text x="206.8" y="103" transform="rotate(-90 206.8 103)">2</text>
<text x="94.3" y="109.2">42</text>
<text x="94.3" y="111.8">43</text>
<text x="134.9" y="109.2">48</text>
<text x="134.9" y="111.8">51</text>
<text x="94.3" y="114.3">44</text>
<text x="94.3" y="116.8">45</text>
<text x="94.3" y="119.4">46</text>
<text x="134.9" y="114.3">52</text>
<text x="134.9" y="116.8">53</text>
<text x="134.9" y="119.4">54</text>
<text x="94.3" y="124.5">81</text>
<text x="134.9" y="124.5">15</text>
<text x="94.3" y="127">82</text>
<text x="94.3" y="129.5">83</text>
<text x="134.9" y="127">16</text>
<text x="134.9" y="129.5">17</text>
<text x="94.3" y="132.1">84</text>
<text x="94.3" y="134.6">85</text>
<text x="94.3" y="137.2">86</text>
<text x="134.9" y="132.1">18</text>
<text x="134.9" y="134.6">33</text>
<text x="134.9" y="137.2">34</text>
<text x="94.3" y="139.7">87</text>
<text x="94.3" y="142.2">88</text>
<text x="134.9" y="139.7">63</text>
<text x="134.9" y="142.2">64</text>
<text x="94.3" y="144.8">55</text>
<text x="94.3" y="147.3">56</text>
<text x="94.3" y="149.9">57</text>
<text x="134.9" y="144.8">65</text>
<text x="134.9" y="147.3">66</text>
<text x="134.9" y="149.9">78</text>
<text x="94.3" y="152.4">58</text>
<text x="94.3" y="154.9">59</text>
<text x="134.9" y="152.4">79</text>
<text x="134.9" y="154.9">80</text>
<text x="34.5" y="157" transform="rotate(-90 34.5 157)">2</text>
<text x="94.3" y="157.5">60</text>
<text x="94.3" y="160">61</text>
<text x="135.4" y="157.5">7</text>
<text x="135.4" y="160">8</text>
<text x="34.5" y="162" transform="rotate(-90 34.5 162)">1</text>
<text x="94.3" y="162.6">62</text>
<text x="135.4" y="162.6">9</text>
<text x="110.2" y="168.9" transform="rotate(-90 110.2 168.9)">10</text>
<text x="112.8" y="168.9" transform="rotate(-90 112.8 168.9)">27</text>
<text x="115.3" y="168.9" transform="rotate(-90 115.3 168.9)">74</text>
<text x="117.9" y="168.9" transform="rotate(-90 117.9 168.9)">99</text>
<text x="120.4" y="168.9" transform="rotate(-90 120.4 168.9)">20</text>
</g>
<g font-size="1.8" fill="#0000c2">
<text x="251.6" y="41.8">USB for power only</text>
<text x="186.7" y="45.6">Use LDO for clean supply for ADC.</text>
<text x="78.7" y="64.9">VDDA should be</text>
<text x="78.7" y="66.9">okay for VREF</text>
<text x="257.8" y="69.7">SWCLK</text>
<text x="257.8" y="67.2">SWDIO</text>
<text x="177.8" y="77.4">NRST should have internal pull-up</text>
<text x="254" y="76.1">ST-Link Programming Interface</text>
<text x="232.4" y="100.2">To ADC</text>
<text x="162.6" y="116.7">Component Test Circuit</text>
<text x="38.1" y="153.6">BOOT1 Jumper</text>
</g>
<g font-size="1.4" fill="#840000">
<text x="144.6" y="38.9">PA0</text>
<text x="144.6" y="41.5">PA1</text>
<text x="144.6" y="44">PA2</text>
<text x="144.6" y="46.5">PA3</text>
<text x="144.6" y="49.1">PA4</text>
<text x="144.6" y="51.6">PA5</text>
<text x="144.6" y="59.2">PA8</text>
<text x="144.6" y="54.2">PA6</text>
<text x="144.6" y="56.7">PA7</text>
<text x="144.6" y="61.8">PA9</text>
<text x="144.6" y="64.3">PA10</text>
<text x="144.6" y="71.9">PA13</text>
<text x="144.6" y="69.4">PA12</text>
<text x="144.6" y="66.9">PA11</text>
<text x="251.3" y="66.9">PA13</text>
<text x="251.3" y="69.4">PA14</text>
<text x="251.3" y="71.9">NRST</text>
<text x="144.6" y="74.5">PA14</text>
<text x="144.6" y="77">PA15</text>
<text x="85.1" y="82.1">PE0</text>
<text x="144.6" y="82.1">PB0</text>
<text x="85.1" y="87.2">PE2</text>
<text x="85.1" y="89.7">PE3</text>
<text x="85.1" y="84.6">PE1</text>
<text x="144.6" y="89.7">PB3</text>
<text x="144.6" y="87.2">PB2</text>
<text x="144.6" y="84.6">PB1</text>
<text x="85.1" y="94.8">PE5</text>
<text x="85.1" y="92.3">PE4</text>
<text x="144.6" y="94.8">PB5</text>
<text x="144.6" y="92.3">PB4</text>
<text x="85.1" y="99.9">PE7</text>
<text x="85.1" y="97.3">PE6</text>
<text x="144.6" y="99.9">PB7</text>
<text x="144.6" y="97.3">PB6</text>
<text x="84.4" y="107.5">PE10</text>
<text x="85.1" y="105">PE9</text>
<text x="85.1" y="102.4">PE8</text>
<text x="144.6" y="102.4">PB8</text>
<text x="144.6" y="105">PB9</text>
<text x="144.6" y="107.5">PB10</text>
<text x="84.4" y="112.6">PE12</text>
<text x="84.4" y="110">PE11</text>
<text x="144.6" y="112.6">PB12</text>
<text x="144.6" y="110">PB11</text>
<text x="161.9" y="112" transform="rotate(-90 161.9 112)">PD0</text>
<text x="166.9" y="112" transform="rotate(-90 166.9 112)">PD1</text>
<text x="172" y="112" transform="rotate(-90 172 112)">PD2</text>
<text x="177.1" y="112" transform="rotate(-90 177.1 112)">PD3</text>
<text x="182.2" y="112" transform="rotate(-90 182.2 112)">PD4</text>
<text x="84.4" y="115.1">PE13</text>
<text x="84.4" y="117.7">PE14</text>
<text x="144.6" y="117.7">PB14</text>
<text x="144.6" y="115.1">PB13</text>
<text x="84.4" y="120.2">PE15</text>
<text x="85.1" y="125.3">PD0</text>
<text x="144.6" y="120.2">PB15</text>
<text x="144.6" y="125.3">PC0</text>
<text x="85.1" y="127.8">PD1</text>
<text x="85.1" y="130.4">PD2</text>
<text x="144.6" y="130.4">PC2</text>
<text x="144.6" y="127.8">PC1</text>
<text x="85.1" y="132.9">PD3</text>
<text x="85.1" y="138">PD5</text>
<text x="85.1" y="135.4">PD4</text>
<text x="144.6" y="135.4">PC4</text>
<text x="144.6" y="138">PC5</text>
<text x="144.6" y="132.9">PC3</text>
<text x="85.1" y="143.1">PD7</text>
<text x="85.1" y="140.5">PD6</text>
<text x="144.6" y="143.1">PC7</text>
<text x="144.6" y="140.5">PC6</text>
<text x="85.1" y="148.1">PD9</text>
<text x="85.1" y="145.6">PD8</text>
<text x="144.6" y="145.6">PC8</text>
<text x="144.6" y="148.1">PC9</text>
<text x="84.3" y="155.8">PD12</text>
<text x="84.3" y="150.7">PD10</text>
<text x="84.3" y="153.2">PD11</text>
<text x="144.6" y="150.7">PC10</text>
<text x="144.6" y="153.2">PC11</text>
<text x="144.6" y="155.8">PC12</text>
<text x="84.3" y="158.3">PD13</text>
<text x="84.3" y="160.8">PD14</text>
<text x="144.6" y="160.8">PC14</text>
<text x="144.6" y="158.3">PC13</text>
<text x="84.3" y="163.4">PD15</text>
<text x="144.6" y="163.4">PC15</text>
</g>
</svg>
